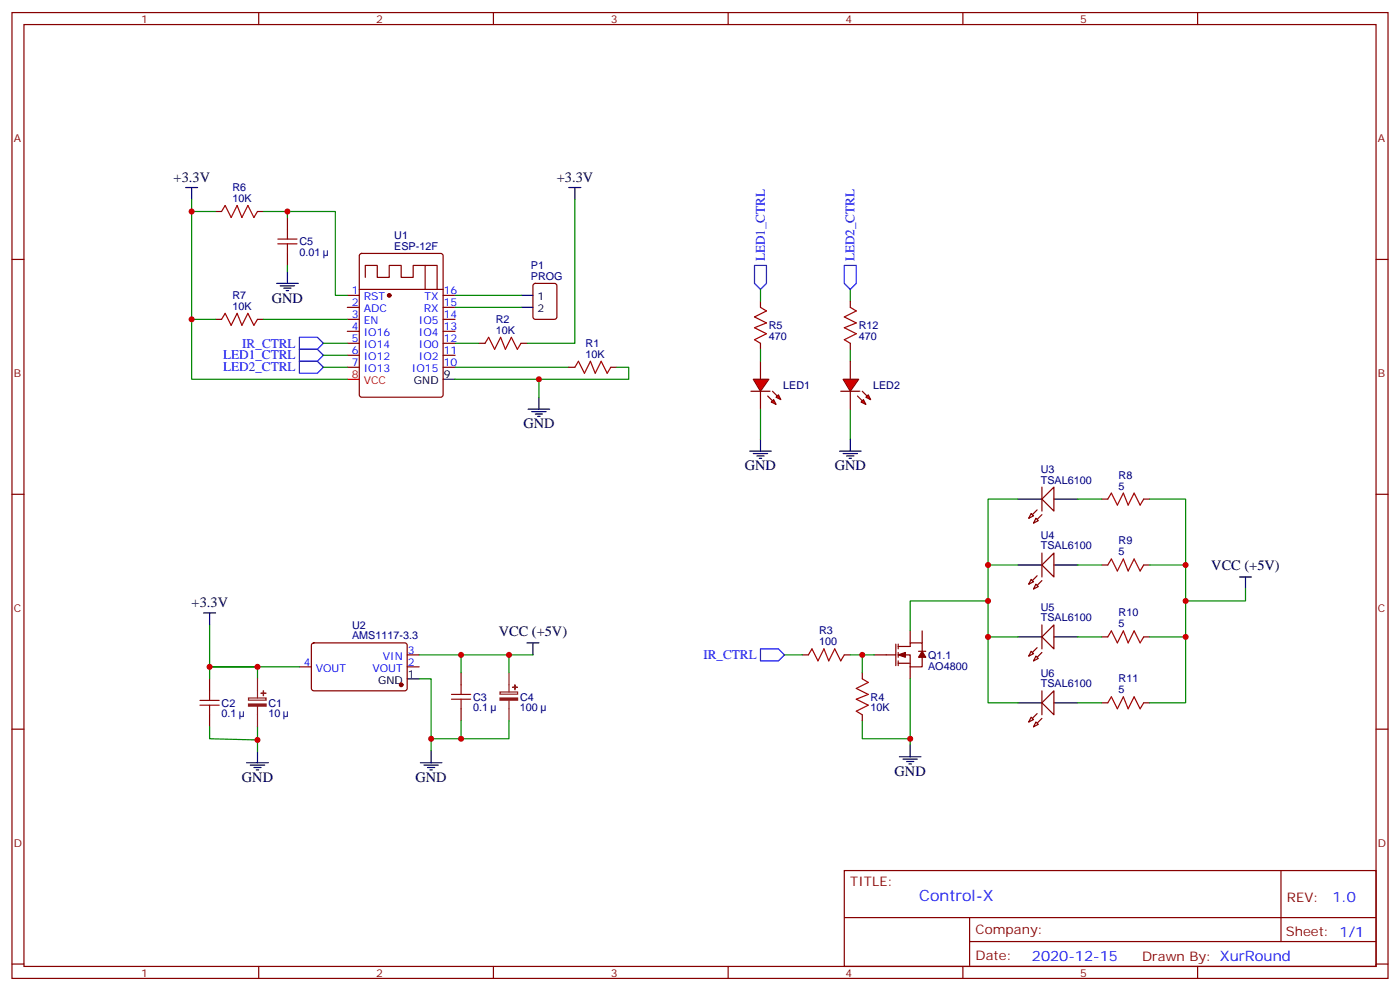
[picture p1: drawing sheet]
<svg xmlns="http://www.w3.org/2000/svg" width="412mm" height="292mm" viewBox="0 0 412 292" stroke-linecap="round" stroke-linejoin="round" font-family="sans-serif">
<g fill="none" stroke="#870000" stroke-width=".35">
<path d="M3.5 3.7h405.4v284.3h-405.4zM7.1 7.2h398.2v277.3h-398.2zM76.2 3.7v3.5M145.3 3.7v3.5M214.5 3.7v3.5M283.6 3.7v3.5M352.8 3.7v3.5M3.5 76.4h3.6M106.1 74.8l.4-.2h23.3l.7 .4v41.2l-.4 .7h-23.6l-.6-.4-.1-41.2zM125.2 78.1v7.1M405.3 76.4h3.6M102.3 97.5h3.5"/>
<path d="M102.3 94h3.5M102.3 90.5h3.5M102.3 87h3.5M105.8 85.2h24.7M107.6 81.7v-3.6h3.5v3.6h3.6v-3.6h3.5v3.6h3.5v-3.6h7.1v7.1M130.5 97.5h3.6M130.5 94h3.6M130.5 90.5h3.6M130.5 87h3.6M102.3 108.1h3.5M102.3 104.6h3.5M102.3 101.1h3.5"/>
<path d="M130.5 108.1h3.6M130.5 104.6h3.6M130.5 101.1h3.6M3.5 145.5h3.6M305.5 150.1l-2.5 2.5M306.9 146.9l3.5-3.5v7.1zM306.9 143.4v7.1M306.9 151.5l-2.5 2.5M405.3 145.5h3.6M88.2 196.3h3.5M92 189.5l.4-.2h27.1l.4 .7v12.9l-.7 .5-27-.1-.5-.6v-12.7zM119.9 196.3h3.6"/>
<path d="M119.9 192.8h3.6M3.5 214.7h3.6M405.3 214.7h3.6M248.7 256.3h156.6v28.2h-156.6zM377.3 256.3v20.9M248.7 270.1h156.5M285.6 277.2h119.6M285.6 270.1v14.2M3.5 283.8h3.6M76.2 284.5v3.5M145.3 284.5v3.5M214.5 284.5v3.5"/>
<path d="M283.6 284.5v3.5M352.8 284.5v3.5M405.3 283.8h3.6"/>
</g>
<path d="M102.3 111.7h3.5" fill="none" stroke="#f00" stroke-width=".35"/>
<path d="M130.5 111.7h3.6M299.9 146.9h7M310.4 146.9h7.1M119.9 199.8h3.6" fill="none" stroke="#000" stroke-width=".35"/>
<g fill="#870000" stroke="#870000" stroke-width=".35">
<circle cx="114.7" cy="87" r=".53"/>
<circle cx="118.2" cy="201.6" r=".53"/>
</g>
<g fill="#f0f0f0" stroke="#870000" stroke-width=".35">
<path d="M305.2 152.6l.7 .7-1.5 .7z"/>
<path d="M303.7 151.2l.7 .7-1.4 .7z"/>
</g>
<path d="M299.9 166.3h7M310.4 166.3h7.1" fill="none" stroke="#000" stroke-width=".35"/>
<path d="M305.5 169.5l-2.5 2.5M306.9 166.3l3.5-3.5v7.1zM306.9 162.8v7.1M306.9 170.9l-2.5 2.5" fill="none" stroke="#870000" stroke-width=".35"/>
<g fill="#f0f0f0" stroke="#870000" stroke-width=".35">
<path d="M305.2 172l.7 .7-1.5 .7z"/>
<path d="M303.7 170.6l.7 .7-1.4 .7z"/>
</g>
<path d="M299.9 187.5h7M310.4 187.5h7.1" fill="none" stroke="#000" stroke-width=".35"/>
<path d="M305.5 190.7l-2.5 2.4M306.9 187.5l3.5-3.5v7zM306.9 184v7M306.9 192.1l-2.5 2.5" fill="none" stroke="#870000" stroke-width=".35"/>
<g fill="#f0f0f0" stroke="#870000" stroke-width=".35">
<path d="M305.2 193.1l.7 .8-1.5 .7z"/>
<path d="M303.7 191.7l.7 .7-1.4 .7z"/>
</g>
<path d="M299.9 206.9h7M310.4 206.9h7.1" fill="none" stroke="#000" stroke-width=".35"/>
<path d="M305.5 210.1l-2.5 2.4M306.9 206.9l3.5-3.5v7zM306.9 203.4v7M306.9 211.5l-2.5 2.5" fill="none" stroke="#870000" stroke-width=".35"/>
<g fill="#f0f0f0" stroke="#870000" stroke-width=".35">
<path d="M305.2 212.5l.7 .8-1.5 .7z"/>
<path d="M303.7 211.1l.7 .7-1.4 .7z"/>
</g>
<g fill="#870000" stroke="#870000" stroke-width=".35">
<path d="M264.6 192.8l2.1-.7v1.4z"/>
<path d="M271.6 191.7l1.1 1.8h-2.1z"/>
</g>
<g fill="none" stroke="#870000" stroke-width=".35">
<path d="M157.2 83.6l.5-.2h5.6l.7 .5v9.4l-.4 .7h-5.9l-.7-.4v-9.5zM141.1 101.1h1.8M153.5 101.1h1.7M167.6 108.1h1.7M179.9 108.1h1.8M61.7 199.8v3.6M135.8 198.1v3.5M236.4 192.8h1.7M248.7 192.8h1.8M257.5 192.8h6.4M263.9 189.6v6.4M264.6 190.3h3.5v-1h3.5v2.4"/>
<path d="M264.6 192.8h3.5v3.5M264.6 195.3h3.5M264.6 189.6v1.4M264.6 192.1v1.4M264.6 194.6v1.4M268.1 185.7v3.6M268.1 196.3v3.5M270.6 191.7h2.1M271.6 193.5v2.8h-3.5M271.6 185.7v3.6M61.7 210.4v3.6M135.8 208.7v3.5"/>
</g>
<g fill="none" stroke="#000" stroke-width=".35">
<path d="M167.6 55.2h3.5M169.3 55.2v3.5M153.5 87h3.5M153.5 90.5h3.5M158.7 116.9v3.6M155.6 120.5h6.3M156.6 121.2h4.3M157.7 121.9h2.1M158.4 122.6h.7M60 180.4h3.5M61.7 180.4v3.6M72.7 224.5h6.3"/>
<path d="M73.7 225.2h4.3M74.8 226h2.1M75.5 226.7h.7M75.8 221v3.5M123.8 224.5h6.4M124.9 225.2h4.2M125.9 226h2.2M126.6 226.7h.8M127 221v3.5"/>
</g>
<g fill="none" stroke="#008700" stroke-width=".35">
<path d="M169.3 58.7v42.4h-14.1M134.1 87h19.4M134.1 90.5h19.4M134.1 108.1h33.5M134.1 101.1h7M299.9 146.9h-8.9v40.6M291 166.3h8.9M61.7 184v12.3h26.5M61.7 196.3h14.1v3.5M75.8 196.3h-14.1v3.5M123.5 199.8h3.5v21.2M123.5 192.8h33.5"/>
<path d="M135.8 192.8v5.3M149.9 192.8v5.3M299.9 187.5h-8.9v19.4h8.9M61.7 214v3.5l14.1 .3M75.8 214v7M135.8 212.2v5.3h-8.8M149.9 212.2v5.3h-14.1"/>
</g>
<path d="M142.9 101.1l1-1.8 1.8 3.5 1.8-3.5 1.4 3.5 1.7-3.5 1.8 3.5 1.1-1.7M169.3 108.1l1.1-1.7 1.8 3.5 1.7-3.5 1.4 3.5 1.8-3.5 1.8 3.5 1-1.8M238.1 192.8l1.1-1.8 1.7 3.6 1.8-3.6 1.4 3.6 1.8-3.6 1.7 3.6 1.1-1.8M58.9 207.6h5.7M58.9 206.2h5.7M61.7 203.4v2.8M61.7 207.6v2.8M133 205.8h5.6M133 204.4h5.6M135.8 201.6v2.8M135.8 205.8v2.9" fill="none" stroke="#a10000" stroke-width=".35"/>
<path d="M75.8 199.8v5.7M149.9 198.1v5.6M73.2 205.5h5.2v.6h-5.2zM75.8 208v6M147.3 203.7h5.2v.7h-5.2zM149.9 206.2v6" fill="none" stroke="#8c2424" stroke-width=".35"/>
<g fill="#8c2424" stroke="#8c2424" stroke-width=".35">
<path d="M147.3 205.5h5.2v.6h-5.2z"/>
<path d="M151 202.3l1.4 .1z"/>
<path d="M151.7 201.6v1.4z"/>
<path d="M73.2 207.3h5.2v.6h-5.2z"/>
<path d="M76.9 204.1h1.4z"/>
<path d="M77.6 203.4v1.4z"/>
</g>
<g fill="#f00" stroke="#870000" stroke-width=".35">
<path d="M221.9 111.7h4.6l-2.5 3.5z"/>
<path d="M221.2 115.2h5.6z"/>
</g>
<g fill="#870000" stroke="#870000" stroke-width=".35">
<path d="M227.5 115.2l1.5 1.4z"/>
<path d="M226.1 116.6l1.4 1.4z"/>
</g>
<g fill="#f00" stroke="#870000" stroke-width=".35">
<path d="M228.6 116.9l.7-.7 .7 1.5z"/>
<path d="M227.9 117.7l.7 1.4-1.4-.7z"/>
</g>
<g fill="none" stroke="#870000" stroke-width=".35">
<path d="M63.5 62.3h1.8M75.8 62.3h1.8M84.7 64v3.6M84.7 74.6v3.5M63.5 94h1.8M75.8 94h1.8M224 88.7v1.8M250.5 88.7v1.8M224 101.1v1.7M224 106.4v5.3M224 115.2v5.3M250.5 101.1v1.7"/>
<path d="M324.6 146.9h1.7M336.9 146.9h1.8M324.6 166.3h1.7M336.9 166.3h1.8M254 198.1v1.7M324.6 187.5h1.7M336.9 187.5h1.8M254 210.4v1.8M324.6 206.9h1.7M336.9 206.9h1.8"/>
</g>
<g fill="none" stroke="#000" stroke-width=".35">
<path d="M54.7 55.2h3.5M56.4 55.2v3.5M84.7 79.9v3.5M81.5 83.4h6.3M82.5 84.1h4.3M83.6 84.8h2.1M84.3 85.5h.7M220.8 132.8h6.4M221.9 133.5h4.2M223 134.2h2.1M223.7 134.9h.7M224 129.3v3.5"/>
<path d="M247.3 132.8h6.3M248.4 133.5h4.2M249.4 134.2h2.1M250.1 134.9h.7M250.5 129.3v3.5M365.1 169.9h3.6M366.9 169.9v3.5M155.2 189.3h3.5M157 189.3v3.5M268.1 219.3v3.5M264.9 222.8h6.4M266 223.5h4.2"/>
<path d="M267.1 224.2h2.1M267.8 224.9h.7"/>
</g>
<g fill="none" stroke="#008700" stroke-width=".35">
<path d="M56.4 58.7v53h45.9M77.6 94h24.7M224 85.2v3.5M250.5 85.2v3.5M95.2 101.1h7.1M95.2 104.6h7.1M224 102.8v3.6M250.5 102.8v3.6M224 120.5v8.8M250.5 120.5v8.8M317.5 146.9h7.1M338.7 146.9h10.5v60h-10.5"/>
<path d="M291 176.9h-22.9v8.8M317.5 166.3h7.1M338.7 166.3h10.5M366.9 173.4v3.5h-17.7M231.1 192.8h5.3M250.5 192.8h7M254 192.8v5.3M268.1 199.8v17.7h-14.1v-5.3M317.5 187.5h7.1M338.7 187.5h10.5M268.1 217.5v1.8M317.5 206.9h7.1"/>
</g>
<path d="M222.2 78.1h3.6v5.3l-1.8 1.8-1.8-1.8zM248.7 78.1h3.5v5.3l-1.7 1.8-1.8-1.8zM88.2 99.3h5.3l1.7 1.8-1.7 1.7h-5.3zM88.2 102.8h5.3l1.7 1.8-1.7 1.8h-5.3zM224 191h5.3l1.8 1.8-1.8 1.8h-5.3z" fill="none" stroke="#00f" stroke-width=".35"/>
<g fill="none" stroke="#a10000" stroke-width=".35">
<path d="M65.3 62.3l1-1.8 1.8 3.5 1.7-3.5 1.5 3.5 1.7-3.5 1.8 3.5 1-1.7M81.8 71.8h5.7M81.8 70.4h5.7M84.7 67.6v2.8M84.7 71.8v2.8M65.3 94l1-1.7 1.8 3.5 1.7-3.5 1.5 3.5 1.7-3.5 1.8 3.5 1-1.8M224 90.5l1.8 1-3.6 1.8 3.6 1.8-3.6 1.4 3.6 1.7-3.6 1.8 1.8 1.1M250.5 90.5l1.7 1-3.5 1.8 3.5 1.8-3.5 1.4 3.5 1.7-3.5 1.8 1.8 1.1M326.3 146.9l1.1-1.7 1.7 3.5 1.8-3.5 1.4 3.5 1.8-3.5 1.7 3.5 1.1-1.8M326.3 166.3l1.1-1.7 1.7 3.5 1.8-3.5 1.4 3.5 1.8-3.5 1.7 3.5 1.1-1.8M254 199.8l1.8 1.1-3.6 1.8 3.6 1.7-3.6 1.4 3.6 1.8-3.6 1.8 1.8 1M326.3 187.5l1.1-1.8 1.7 3.6 1.8-3.6 1.4 3.6 1.8-3.6 1.7 3.6 1.1-1.8"/>
<path d="M326.3 206.9l1.1-1.8 1.7 3.6 1.8-3.6 1.4 3.6 1.8-3.6 1.7 3.6 1.1-1.8"/>
</g>
<g fill="#f00" stroke="#870000" stroke-width=".35">
<path d="M248.4 111.7h4.5l-2.4 3.5z"/>
<path d="M247.6 115.2h5.7z"/>
</g>
<g fill="#870000" stroke="#870000" stroke-width=".35">
<path d="M254 115.2l1.4 1.4z"/>
<path d="M252.6 116.6l1.4 1.4z"/>
</g>
<g fill="#f00" stroke="#870000" stroke-width=".35">
<path d="M255.1 116.9l.7-.7 .7 1.5z"/>
<path d="M254.4 117.7l.7 1.4-1.5-.7z"/>
</g>
<path d="M250.5 106.4v5.3M250.5 115.2v5.3" fill="none" stroke="#870000" stroke-width=".35"/>
<path d="M88.2 106.4h5.3l1.7 1.7-1.7 1.8h-5.3z" fill="none" stroke="#00f" stroke-width=".35"/>
<path d="M56.4 62.3h7.1M77.6 62.3h21.2v24.7h3.5M84.7 62.3v1.7M84.7 78.1v1.8M56.4 94h7.1M95.2 108.1h7.1M158.7 111.7v5.2M181.7 108.1h3.5v3.6h-51.1" fill="none" stroke="#008700" stroke-width=".35"/>
<g fill="#c00">
<circle cx="291" cy="187.5" r=".88"/>
<circle cx="291" cy="166.3" r=".88"/>
<circle cx="61.7" cy="196.3" r=".88"/>
<circle cx="75.8" cy="196.3" r=".88"/>
<circle cx="127" cy="217.5" r=".88"/>
<circle cx="135.8" cy="217.5" r=".88"/>
<circle cx="135.8" cy="192.8" r=".88"/>
<circle cx="149.9" cy="192.8" r=".88"/>
<circle cx="75.8" cy="217.8" r=".88"/>
<circle cx="291" cy="176.9" r=".88"/>
<circle cx="254" cy="192.8" r=".88"/>
<circle cx="268.1" cy="217.5" r=".88"/>
<circle cx="349.3" cy="187.5" r=".88"/>
<circle cx="349.3" cy="166.3" r=".88"/>
<circle cx="349.3" cy="176.9" r=".88"/>
<circle cx="56.4" cy="94" r=".88"/>
<circle cx="56.4" cy="62.3" r=".88"/>
<circle cx="84.7" cy="62.3" r=".88"/>
<circle cx="158.8" cy="111.7" r=".88"/>
</g>
<text font-size="4.6" fill="#00f" x="270.8" y="265.3">Control-X</text>
<g font-size="4.2">
<text x="51.2" y="53.4">+3.3V</text>
<text x="164" y="53.4">+3.3V</text>
<text x="80.1" y="89.1">GND</text>
<text x="154.2" y="126.1">GND</text>
<text x="219.4" y="138.5">GND</text>
<text x="245.9" y="138.5">GND</text>
<text x="356.8" y="167.8">VCC (+5V)</text>
<text x="56.4" y="178.7">+3.3V</text>
<text x="146.9" y="187.2">VCC (+5V)</text>
<text x="71.3" y="230.2">GND</text>
<text x="122.4" y="230.2">GND</text>
<text x="263.5" y="228.4">GND</text>
</g>
<g font-size="4.2" fill="#00f">
<text x="392.5" y="265.6">1.0</text>
<text x="304" y="282.9">2020-12-15</text>
</g>
<g font-size="3.9" fill="#00f">
<text x="225.3" y="77" transform="rotate(-90 225.3 77)">LED1_CTRL</text>
<text x="251.7" y="77" transform="rotate(-90 251.7 77)">LED2_CTRL</text>
<text x="65.7" y="105.8">LED1_CTRL</text>
<text x="71.4" y="102.3">IR_CTRL</text>
<text x="65.7" y="109.4">LED2_CTRL</text>
<text x="207.2" y="194">IR_CTRL</text>
</g>
<g font-size="3.9" fill="#800">
<text x="250.5" y="260.9">TITLE:</text>
<text x="379.1" y="265.6">REV:</text>
<text x="287.4" y="275.1">Company:</text>
<text x="378.7" y="275.7">Sheet: 1/1</text>
<text x="287.4" y="282.8">Date:</text>
<text x="336.4" y="282.8">Drawn By: XurRound</text>
</g>
<g font-size="3.2" fill="#800">
<text x="41.6" y="6.7">1</text>
<text x="110.8" y="6.7">2</text>
<text x="179.9" y="6.7">3</text>
<text x="249.1" y="6.7">4</text>
<text x="318.2" y="6.7">5</text>
<text x="4.1" y="41.8">A</text>
<text x="405.9" y="41.8">A</text>
<text x="4.1" y="110.9">B</text>
<text x="405.9" y="110.9">B</text>
<text x="4.1" y="180.1">C</text>
<text x="405.9" y="180.1">C</text>
<text x="4.1" y="249.2">D</text>
<text x="405.9" y="249.2">D</text>
<text x="41.6" y="287.5">1</text>
<text x="110.8" y="287.5">2</text>
<text x="179.9" y="287.5">3</text>
<text x="249.1" y="287.5">4</text>
<text x="318.2" y="287.5">5</text>
</g>
<g font-size="3.2" fill="#000080">
<text x="68.4" y="59.4">10K</text>
<text x="68.4" y="56.3">R6</text>
<text x="116.1" y="70.3">U1</text>
<text x="88.2" y="75.4">0.01</text>
<text x="88.2" y="72.3">C5</text>
<text x="116.1" y="73.6">ESP-12F</text>
<text x="156.4" y="82.4">PROG</text>
<text x="156.4" y="79.2">P1</text>
<text x="68.4" y="88">R7</text>
<text x="68.4" y="91.2">10K</text>
<text x="146.1" y="95">R2</text>
<text x="146.1" y="98.2">10K</text>
<text x="226.5" y="100.1">470</text>
<text x="226.5" y="96.9">R5</text>
<text x="252.9" y="100.1">470</text>
<text x="252.9" y="96.9">R12</text>
<text x="172.5" y="105.3">10K</text>
<text x="172.5" y="102.2">R1</text>
<text x="230.7" y="114.6">LED1</text>
<text x="257.2" y="114.6">LED2</text>
<text x="306.6" y="142.3">TSAL6100</text>
<text x="306.6" y="139.2">U3</text>
<text x="329.5" y="140.9">R8</text>
<text x="329.5" y="144.1">5</text>
<text x="306.6" y="161.7">TSAL6100</text>
<text x="306.6" y="158.6">U4</text>
<text x="329.5" y="160.3">R9</text>
<text x="329.5" y="163.5">5</text>
<text x="306.6" y="179.8">U5</text>
<text x="103.7" y="185">U2</text>
<text x="306.6" y="182.9">TSAL6100</text>
<text x="329.5" y="184.7">5</text>
<text x="329.5" y="181.4">R10</text>
<text x="103.7" y="188.2">AMS1117-3.3</text>
<text x="241.3" y="190">100</text>
<text x="241.3" y="186.8">R3</text>
<text x="273.4" y="197.2">AO4800</text>
<text x="273.4" y="193.9">Q1.1</text>
<text x="306.6" y="202.3">TSAL6100</text>
<text x="306.6" y="199.2">U6</text>
<text x="329.5" y="200.9">R11</text>
<text x="65.3" y="208.1">C2</text>
<text x="79.1" y="208.1">C1</text>
<text x="139.3" y="209.4">0.1</text>
<text x="139.3" y="206.3">C3</text>
<text x="153.2" y="209.4">100</text>
<text x="153.2" y="206.3">C4</text>
<text x="256.5" y="209.5">10K</text>
<text x="256.5" y="206.3">R4</text>
<text x="329.5" y="204.1">5</text>
<text x="65.3" y="211.2">0.1</text>
<text x="79.1" y="211.2">10</text>
</g>
<g font-size="3.2" fill="#00f">
<text x="103.6" y="86.6">1</text>
<text x="107.1" y="88.4">RST</text>
<text x="125.1" y="88.4">TX</text>
<text x="130.7" y="86.6">16</text>
<text x="103.6" y="93.7">3</text>
<text x="103.6" y="90.1">2</text>
<text x="107.1" y="95.4">EN</text>
<text x="107.1" y="91.9">ADC</text>
<text x="123.4" y="95.4">IO5</text>
<text x="124.8" y="91.9">RX</text>
<text x="130.7" y="93.7">14</text>
<text x="130.7" y="90.1">15</text>
<text x="103.6" y="100.7">5</text>
<text x="103.6" y="97.2">4</text>
<text x="107.1" y="99">IO16</text>
<text x="123.4" y="99">IO4</text>
<text x="130.7" y="100.7">12</text>
<text x="130.7" y="97.2">13</text>
<text x="103.6" y="107.8">7</text>
<text x="103.6" y="104.2">6</text>
<text x="107.1" y="106">IO12</text>
<text x="107.1" y="102.5">IO14</text>
<text x="123.4" y="106">IO2</text>
<text x="123.4" y="102.5">IO0</text>
<text x="130.7" y="107.8">10</text>
<text x="130.7" y="104.2">11</text>
<text x="107.1" y="109.5">IO13</text>
<text x="121.4" y="109.5">IO15</text>
<text x="89.5" y="196">4</text>
<text x="93" y="197.7">VOUT</text>
<text x="109.7" y="197.7">VOUT</text>
<text x="112.8" y="194.2">VIN</text>
<text x="120.1" y="192.4">3</text>
<text x="120.1" y="196">2</text>
</g>
<g font-size="3.2">
<text x="158.3" y="88.4">1</text>
<text x="158.3" y="91.9">2</text>
<text x="121.9" y="113.1">GND</text>
<text x="130.7" y="111.3">9</text>
<text x="111.4" y="201.3">GND</text>
<text x="120.1" y="199.5">1</text>
</g>
<g font-size="3.2" fill="#f00">
<text x="103.6" y="111.3">8</text>
<text x="107.1" y="113.1">VCC</text>
</g>
</svg>
